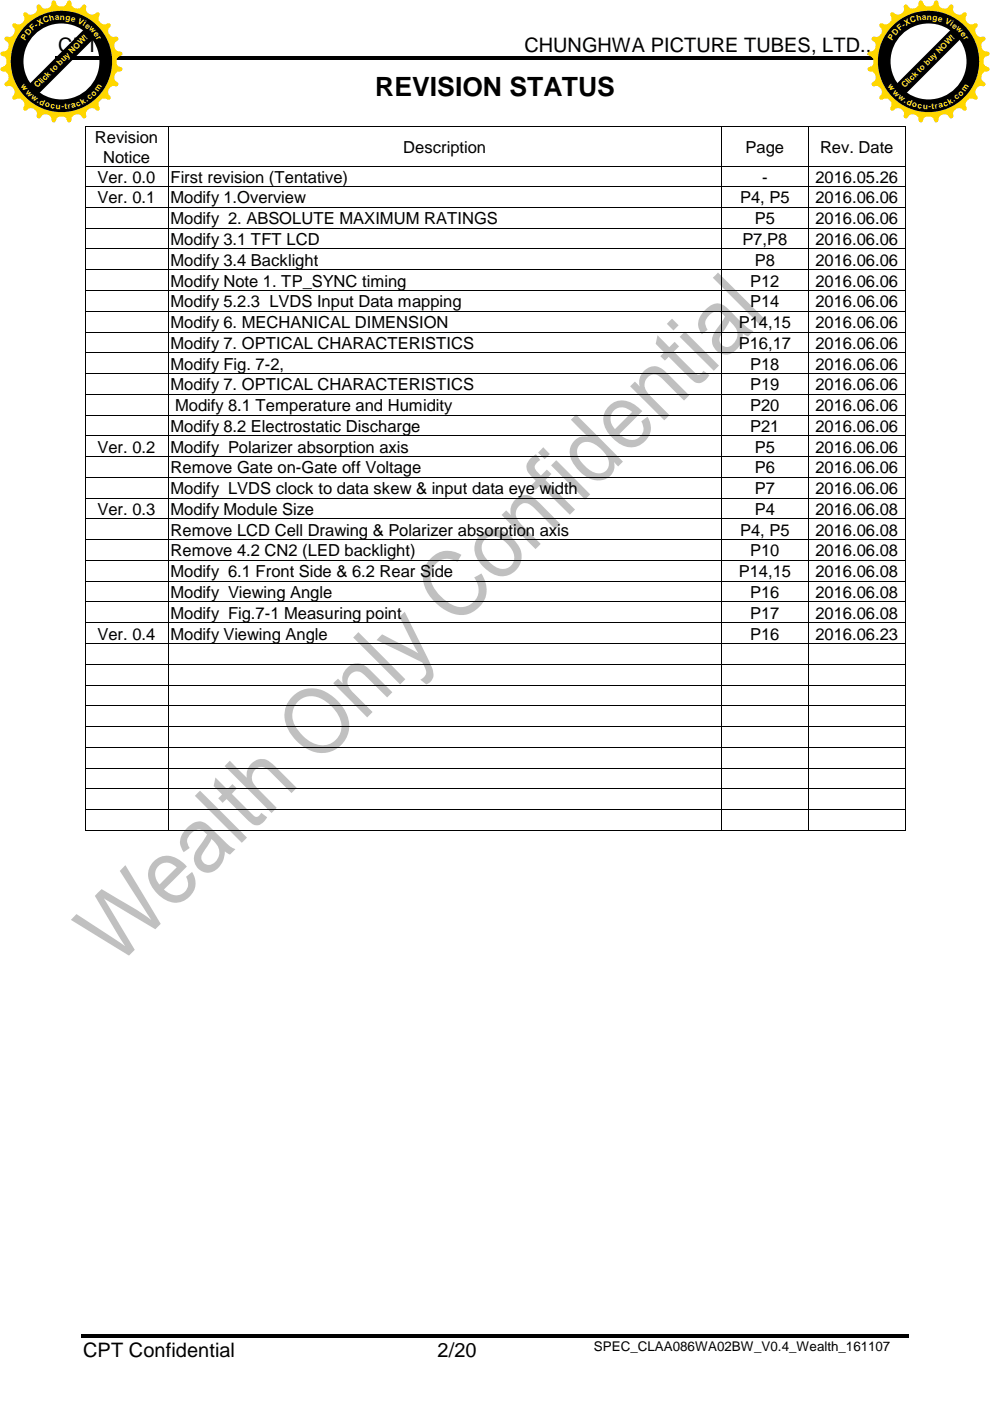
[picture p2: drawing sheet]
<svg xmlns="http://www.w3.org/2000/svg" width="210mm" height="297mm" viewBox="0 0 210 297" stroke-linecap="round" stroke-linejoin="round" font-family="sans-serif">
<path d="M11.6 11.9h82v.8h-82zM93.4 11.9h.7v.8h-.7zM94.1 11.9h91.1v.8h-91.1zM17.1 282.9h40.5v.8h-40.5zM57.6 282.9h.7v.8h-.7zM58.3 282.9h43.4v.8h-43.4zM101.7 282.9h.7v.8h-.7zM102.4 282.9h90.3v.8h-90.3z" fill="#000"/>
<g fill="#c0c0c0">
<path d="M16.2 193.8l10.3 6.8-6.4-10.7 1.4-1.4 7.7 4.5 2.9 2.1-6.7-10.4 1.2-1.3 7.5 12.5-1.2 1.1-10.9-6.5 6.6 10.9-1.3 1.2-12.3-7.6z" fill-rule="evenodd"/>
<path d="M32.6 182.6a4.3 4.3 0 0 1 6.2 .3l.8 .8-4.8 4.9a3.1 3.1 0 0 0 4.4 .5 2.52 2.52 0 0 0 .3-3.2l1.2-1a4.2 4.2 0 0 1-.8 5.5 4.2 4.2 0 0 1-5.5 0 5.8 5.8 0 0 1-2.8-6.3zM33.6 183.6a2.77 2.77 0 0 0 .2 3.9l3.7-3.6a2.65 2.65 0 0 0-3.9-.3z" fill-rule="evenodd"/>
<path d="M39.7 175.5a2.93 2.93 0 0 1 4.5-.4l2.9 2.8a7 7 0 0 0 2.8 2.1l-1.1 1.2-1.1-.7a4.3 4.3 0 0 1-3.6 4.5 3.1 3.1 0 0 1-2.8-2 3.1 3.1 0 0 1 .8-3.3l1.8-2.8a2.02 2.02 0 0 0-3-.5 2.16 2.16 0 0 0-.7 3.4l-1.3 .9a3.6 3.6 0 0 1 .8-5.2zM44.8 177.9l-.6 1.2a5 5 0 0 0-1.5 3.1 1.73 1.73 0 0 0 1.5 1.2 1.73 1.73 0 0 0 1.7-1 3.2 3.2 0 0 0-1.1-4.5z" fill-rule="evenodd"/>
<path d="M42.1 167.9l.3-.3 10 10-1.1 1.1-10-10z" fill-rule="evenodd"/>
<path d="M45.7 164.8l2.5 2.5 1.1-1.1 .9 1-1.1 1.1 4.5 4.5a.9 .9 0 0 0 .9 .4 .9 .9 0 0 0 .7-.6l.2-.3 1.2 1a2.31 2.31 0 0 1-3.1 1.4l-5.5-5.3-.8 .8-.9-1 .8-.8-1.8-1.7z" fill-rule="evenodd"/>
<path d="M48.7 161.3l3.6 3.6a3.2 3.2 0 0 1 1.7-3.6 3.2 3.2 0 0 1 3.9 .8l5 4.9-1.1 1.1-4.6-4.5a2.05 2.05 0 0 0-3.1-.4 2.52 2.52 0 0 0 .3 3.8l4.3 4.3-1.1 1.1-10-10z" fill-rule="evenodd"/>
<path d="M62 147.7a6.1 6.1 0 0 1 8.5-.1 7.6 7.6 0 0 1 3.3 8.1 5.9 5.9 0 0 1-9.4 2.7 8.4 8.4 0 0 1-4-7.7 5.5 5.5 0 0 1 1.6-3zM63.2 148.8a4.4 4.4 0 0 0-.1 6 6.5 6.5 0 0 0 6.1 3.1 4.1 4.1 0 0 0 2.4-6.5 6.9 6.9 0 0 0-6.3-3.7l-.9 .2z" fill-rule="evenodd"/>
<path d="M73.6 141.6a3 3 0 0 1 4.8 .3l4.8 4.9-1.1 1.1-2.8-2.8a10.7 10.7 0 0 0-3.1-2.7 2.21 2.21 0 0 0-2.3 1.2 2.21 2.21 0 0 0 .4 2.6l4.7 4.8-1.1 1.1-7.2-7.2 1-1 1 1a3.1 3.1 0 0 1 .9-3.3z" fill-rule="evenodd"/>
<path d="M76 134l9.9 10-1.1 1.1-9.9-9.9z" fill-rule="evenodd"/>
<path d="M85.5 130l.3-.3 4.4 8.9a9.8 9.8 0 0 1 1.7 4.8 2.31 2.31 0 0 1-1.5 1.7l-1.3-1a1.74 1.74 0 0 0 .9-2.8 1.95 1.95 0 0 0-1.4-1.3l-8.8-4.3 1.2-1.2 7.7 4-4-7.7z" fill-rule="evenodd"/>
<path d="M91.4 118.3a5 5 0 0 1 6.4-.7l-.8 1.5a3.8 3.8 0 0 0-4.8 .7 3.8 3.8 0 0 0-.2 4.9 8.8 8.8 0 0 0 5.5 4 3.8 3.8 0 0 0 3.7-2.1 3.8 3.8 0 0 0-.7-4.2l1.6-.8a5.5 5.5 0 0 1-.6 7.2 5.5 5.5 0 0 1-7.3 .5 8.5 8.5 0 0 1-4.5-7.7l.4-1.5z" fill-rule="evenodd"/>
<path d="M101.8 113.4a4.4 4.4 0 0 1 6.3 .1 5.8 5.8 0 0 1 2.5 5 4.2 4.2 0 0 1-7 2.6 5.8 5.8 0 0 1-2.9-5.9l.4-1zM102.8 114.4a3 3 0 0 0 .4 4.2 4.3 4.3 0 0 0 4 2 2.62 2.62 0 0 0 1.1-4.5 4.6 4.6 0 0 0-4.3-2.3z" fill-rule="evenodd"/>
<path d="M109.2 106a3 3 0 0 1 4.8 .3l4.8 4.8-1.1 1.1-2.2-2.2a14.2 14.2 0 0 0-3.7-3.3 2.23 2.23 0 0 0-2.2 1.2 2.23 2.23 0 0 0 .3 2.6l4.7 4.8-1.1 1.1-7.2-7.2 1-1 1 1a3.3 3.3 0 0 1 .9-3.2z" fill-rule="evenodd"/>
<path d="M112.5 97.2l1.1-.9 1 1.2a1.62 1.62 0 0 0-1.1 2.1l1.2 1.2 1.3-1.2 .9 .9-1.2 1.3 6.2 6.2-1.1 1.1-6.2-6.2-1 .9-1-.9 1-1-.4-.3a3.2 3.2 0 0 1-1.5-3.3z" fill-rule="evenodd"/>
<path d="M115.2 94.8l1.4 1.5-1.1 1.1-1.4-1.4zM117.1 98.4l.8-.8 7.2 7.2-1.1 1.1-7.2-7.2z" fill-rule="evenodd"/>
<path d="M121 89l1.1-1.1 10 10-1 1-.9-.9a3.3 3.3 0 0 1-4.6 3.7 7.7 7.7 0 0 1-4.8-5.5 3.3 3.3 0 0 1 3.8-3.6zM122.9 94.3a2.89 2.89 0 0 0 .6 4 4.6 4.6 0 0 0 4 2 2.25 2.25 0 0 0 1.1-3.6 6 6 0 0 0-4.2-3 1.97 1.97 0 0 0-1.5 .6z" fill-rule="evenodd"/>
<path d="M129.2 86.1a4.3 4.3 0 0 1 6.1 .3l.9 .8-4.9 4.8a3.1 3.1 0 0 0 4.4 .5 2.43 2.43 0 0 0 .3-3.2l1.3-1a4.3 4.3 0 0 1-1.1 5.7 4.3 4.3 0 0 1-5.8-.6 5.5 5.5 0 0 1-2.3-5.9zM130.2 87a2.77 2.77 0 0 0 .2 4l3.6-3.7a2.75 2.75 0 0 0-3.8-.3z" fill-rule="evenodd"/>
<path d="M136.5 78.7a3 3 0 0 1 4.8 .3l4.8 4.8-1.1 1.1-2.7-2.7a10.4 10.4 0 0 0-3.2-2.8 2.22 2.22 0 0 0-2.2 1.2 2.22 2.22 0 0 0 .3 2.6l4.7 4.8-1.1 1.1-7.2-7.2 1-1 1 1.1a3.3 3.3 0 0 1 .9-3.3z" fill-rule="evenodd"/>
<path d="M139.4 71.1l2.5 2.5 1.1-1.1 1 .9-1.1 1.1 4.2 4.3a.99 .99 0 0 0 1.6 .4l.4-.6 1.3 .9a2.44 2.44 0 0 1-3.1 1.5l-5.5-5.4-.8 .9-1-1 .8-.8-1.8-1.8z" fill-rule="evenodd"/>
<path d="M141.9 68.1l.6-.5 1.4 1.4-1.1 1.1-1.4-1.4zM144.1 71.4l1.1-1.1 7.2 7.2-1.1 1.1z" fill-rule="evenodd"/>
<path d="M149.5 65.7a3 3 0 0 1 4.1-.9l3.8 3.7a6 6 0 0 0 2.4 1.7l-1.2 1.1-1.1-.6a4.2 4.2 0 0 1-3.6 4.5 3.1 3.1 0 0 1-2.8-2 3.1 3.1 0 0 1 .8-3.4l1.8-2.7a2.06 2.06 0 0 0-1.9-1.1 2.06 2.06 0 0 0-1.8 1.2 1.99 1.99 0 0 0 0 2.7l-1.2 1a3.6 3.6 0 0 1 .7-5.2zM154.7 68l-.7 1.3a5.4 5.4 0 0 0-1.5 2.8 1.68 1.68 0 0 0 1.4 1.5 1.68 1.68 0 0 0 1.8-1 2.9 2.9 0 0 0-.7-4.3z" fill-rule="evenodd"/>
<path d="M151.1 58.9l1.1-1.1 10 9.9-1.1 1.2z" fill-rule="evenodd"/>
</g>
<g fill="#000">
<path d="M17.9 26.7h.2v.1h-.2zM17.9 35.3h.2v.2h-.2zM17.9 39.5h.2v.2h-.2zM35.6 26.7h.1v.1h-.1zM35.6 35.3h.1v.2h-.1zM35.6 39.5h.1v.2h-.1zM152.9 26.7h.1v.1h-.1zM152.9 35.3h.1v.2h-.1zM152.9 39.5h.1v.2h-.1zM171.3 26.7h.1v.1h-.1zM171.3 35.3h.1v.2h-.1zM171.3 39.5h.1v.2h-.1z"/>
<path d="M191.8 26.7h.2v.1h-.2zM191.8 35.3h.2v.2h-.2zM191.8 39.5h.2v.2h-.2zM17.9 43.9h.2v.2h-.2zM17.9 48.3h.2v.2h-.2zM17.9 52.7h.2v.2h-.2zM17.9 57.1h.2v.2h-.2zM35.6 43.9h.1v.2h-.1zM35.6 48.3h.1v.2h-.1zM35.6 52.7h.1v.2h-.1zM35.6 57.1h.1v.2h-.1zM152.9 43.9h.1v.2h-.1z"/>
<path d="M152.9 48.3h.1v.2h-.1zM152.9 52.7h.1v.2h-.1zM152.9 57.1h.1v.2h-.1zM171.3 43.9h.1v.2h-.1zM171.3 48.3h.1v.2h-.1zM171.3 52.7h.1v.2h-.1zM171.3 57.1h.1v.2h-.1zM191.8 43.9h.2v.2h-.2zM191.8 48.3h.2v.2h-.2zM191.8 52.7h.2v.2h-.2zM191.8 57.1h.2v.2h-.2zM17.9 61.5h.2v.2h-.2z"/>
<path d="M17.9 65.9h.2v.2h-.2zM17.9 70.3h.2v.2h-.2zM17.9 74.7h.2v.2h-.2zM17.9 79.1h.2v.2h-.2zM35.6 61.5h.1v.2h-.1zM35.6 65.9h.1v.2h-.1zM35.6 70.3h.1v.2h-.1zM35.6 74.7h.1v.2h-.1zM35.6 79.1h.1v.2h-.1zM152.9 61.5h.1v.2h-.1zM152.9 65.9h.1v.2h-.1zM152.9 70.3h.1v.2h-.1z"/>
<path d="M152.9 74.7h.1v.2h-.1zM152.9 79.1h.1v.2h-.1zM171.3 61.5h.1v.2h-.1zM171.3 65.9h.1v.2h-.1zM171.3 70.3h.1v.2h-.1zM171.3 74.7h.1v.2h-.1zM171.3 79.1h.1v.2h-.1zM191.8 61.5h.2v.2h-.2zM191.8 65.9h.2v.2h-.2zM191.8 70.3h.2v.2h-.2zM191.8 74.7h.2v.2h-.2zM191.8 79.1h.2v.2h-.2z"/>
<path d="M17.9 83.5h.2v.2h-.2zM17.9 87.9h.2v.2h-.2zM17.9 92.3h.2v.2h-.2zM17.9 96.7h.2v.2h-.2zM35.6 83.5h.1v.2h-.1zM35.6 87.9h.1v.2h-.1zM35.6 92.3h.1v.2h-.1zM35.6 96.7h.1v.2h-.1zM152.9 83.5h.1v.2h-.1zM152.9 87.9h.1v.2h-.1zM152.9 92.3h.1v.2h-.1zM152.9 96.7h.1v.2h-.1z"/>
<path d="M171.3 83.5h.1v.2h-.1zM171.3 87.9h.1v.2h-.1zM171.3 92.3h.1v.2h-.1zM171.3 96.7h.1v.2h-.1zM191.8 83.5h.2v.2h-.2zM191.8 87.9h.2v.2h-.2zM191.8 92.3h.2v.2h-.2zM191.8 96.7h.2v.2h-.2zM17.9 101.1h.2v.2h-.2zM17.9 105.5h.2v.2h-.2zM17.9 109.9h.2v.2h-.2zM17.9 114.3h.2v.2h-.2z"/>
<path d="M17.9 118.7h.2v.2h-.2zM35.6 101.1h.1v.2h-.1zM35.6 105.5h.1v.2h-.1zM35.6 109.9h.1v.2h-.1zM35.6 114.3h.1v.2h-.1zM35.6 118.7h.1v.2h-.1zM152.9 101.1h.1v.2h-.1zM152.9 105.5h.1v.2h-.1zM152.9 109.9h.1v.2h-.1zM152.9 114.3h.1v.2h-.1zM152.9 118.7h.1v.2h-.1zM171.3 101.1h.1v.2h-.1z"/>
<path d="M171.3 105.5h.1v.2h-.1zM171.3 109.9h.1v.2h-.1zM171.3 114.3h.1v.2h-.1zM171.3 118.7h.1v.2h-.1zM191.8 101.1h.2v.2h-.2zM191.8 105.5h.2v.2h-.2zM191.8 109.9h.2v.2h-.2zM191.8 114.3h.2v.2h-.2zM191.8 118.7h.2v.2h-.2zM17.9 123.1h.2v.2h-.2zM17.9 127.6h.2v.1h-.2zM17.9 132h.2v.1h-.2z"/>
<path d="M17.9 136.4h.2v.1h-.2zM35.6 123.1h.1v.2h-.1zM35.6 127.6h.1v.1h-.1zM35.6 132h.1v.1h-.1zM35.6 136.4h.1v.1h-.1zM152.9 123.1h.1v.2h-.1zM152.9 127.6h.1v.1h-.1zM152.9 132h.1v.1h-.1zM152.9 136.4h.1v.1h-.1zM171.3 123.1h.1v.2h-.1zM171.3 127.6h.1v.1h-.1zM171.3 132h.1v.1h-.1z"/>
<path d="M171.3 136.4h.1v.1h-.1zM191.8 123.1h.2v.2h-.2zM191.8 127.6h.2v.1h-.2zM191.8 132h.2v.1h-.2zM191.8 136.4h.2v.1h-.2zM17.9 140.8h.2v.1h-.2zM17.9 145.2h.2v.1h-.2zM17.9 149.6h.2v.1h-.2zM17.9 154h.2v.1h-.2zM17.9 158.4h.2v.1h-.2zM35.6 140.8h.1v.1h-.1zM35.6 145.2h.1v.1h-.1z"/>
<path d="M35.6 149.6h.1v.1h-.1zM35.6 154h.1v.1h-.1zM35.6 158.4h.1v.1h-.1zM152.9 140.8h.1v.1h-.1zM152.9 145.2h.1v.1h-.1zM152.9 149.6h.1v.1h-.1zM152.9 154h.1v.1h-.1zM152.9 158.4h.1v.1h-.1zM171.3 140.8h.1v.1h-.1zM171.3 145.2h.1v.1h-.1zM171.3 149.6h.1v.1h-.1zM171.3 154h.1v.1h-.1z"/>
<path d="M171.3 158.4h.1v.1h-.1zM191.8 140.8h.2v.1h-.2zM191.8 145.2h.2v.1h-.2zM191.8 149.6h.2v.1h-.2zM191.8 154h.2v.1h-.2zM191.8 158.4h.2v.1h-.2zM17.9 162.8h.2v.1h-.2zM17.9 167.2h.2v.1h-.2zM17.9 171.6h.2v.1h-.2zM17.9 176h.2v.1h-.2zM35.6 162.8h.1v.1h-.1zM35.6 167.2h.1v.1h-.1z"/>
<path d="M35.6 171.6h.1v.1h-.1zM35.6 176h.1v.1h-.1zM152.9 162.8h.1v.1h-.1zM152.9 167.2h.1v.1h-.1zM152.9 171.6h.1v.1h-.1zM152.9 176h.1v.1h-.1zM171.3 162.8h.1v.1h-.1zM171.3 167.2h.1v.1h-.1zM171.3 171.6h.1v.1h-.1zM171.3 176h.1v.1h-.1zM191.8 162.8h.2v.1h-.2zM191.8 167.2h.2v.1h-.2z"/>
<path d="M191.8 171.6h.2v.1h-.2zM191.8 176h.2v.1h-.2z"/>
</g>
<g fill="none" stroke="#000" stroke-width=".21">
<path d="M18 26.8v8.5M18 35.5v4M18 39.7v4.2M18.1 26.8h17.5M18.1 35.4h17.5M18.1 39.6h17.5M35.6 26.8v8.5M35.6 35.5v4M35.6 39.7v4.2M35.7 26.8h117.2M35.7 35.4h117.2M35.7 39.6h117.2"/>
<path d="M153 26.8v8.5M153 35.5v4M153 39.7v4.2M153 26.8h18.3M153 35.4h18.3M153 39.6h18.3M171.4 26.8v8.5M171.4 35.5v4M171.4 39.7v4.2M171.4 26.8h20.4M171.4 35.4h20.4M171.4 39.6h20.4"/>
<path d="M191.9 26.8v8.5M191.9 35.5v4M191.9 39.7v4.2M18 44.1v4.2M18 48.5v4.2M18 52.9v4.2M18 57.3v4.2M18.1 44h17.5M18.1 48.4h17.5M18.1 52.8h17.5M18.1 57.2h17.5M35.6 44.1v4.2"/>
<path d="M35.6 48.5v4.2M35.6 52.9v4.2M35.6 57.3v4.2M35.7 44h117.2M35.7 48.4h117.2M35.7 52.8h117.2M35.7 57.2h117.2M153 44.1v4.2M153 48.5v4.2M153 52.9v4.2M153 57.3v4.2M153 44h18.3"/>
<path d="M153 48.4h18.3M153 52.8h18.3M153 57.2h18.3M171.4 44.1v4.2M171.4 48.5v4.2M171.4 52.9v4.2M171.4 57.3v4.2M171.4 44h20.4M171.4 48.4h20.4M171.4 52.8h20.4M171.4 57.2h20.4M191.9 44.1v4.2"/>
<path d="M191.9 48.5v4.2M191.9 52.9v4.2M191.9 57.3v4.2M18 61.7v4.2M18 66.1v4.2M18 70.5v4.2M18 74.9v4.2M18 79.3v4.2M18.1 61.6h17.5M18.1 66h17.5M18.1 70.4h17.5M18.1 74.8h17.5"/>
<path d="M18.1 79.2h17.5M35.6 61.7v4.2M35.6 66.1v4.2M35.6 70.5v4.2M35.6 74.9v4.2M35.6 79.3v4.2M35.7 61.6h117.2M35.7 66h117.2M35.7 70.4h117.2M35.7 74.8h117.2M35.7 79.2h117.2M153 61.7v4.2"/>
<path d="M153 66.1v4.2M153 70.5v4.2M153 74.9v4.2M153 79.3v4.2M153 61.6h18.3M153 66h18.3M153 70.4h18.3M153 74.8h18.3M153 79.2h18.3M171.4 61.7v4.2M171.4 66.1v4.2M171.4 70.5v4.2"/>
<path d="M171.4 74.9v4.2M171.4 79.3v4.2M171.4 61.6h20.4M171.4 66h20.4M171.4 70.4h20.4M171.4 74.8h20.4M171.4 79.2h20.4M191.9 61.7v4.2M191.9 66.1v4.2M191.9 70.5v4.2M191.9 74.9v4.2M191.9 79.3v4.2"/>
<path d="M18 83.7v4.2M18 88.1v4.2M18 92.5v4.2M18 96.9v4.2M18.1 83.6h17.5M18.1 88h17.5M18.1 92.4h17.5M18.1 96.8h17.5M35.6 83.7v4.2M35.6 88.1v4.2M35.6 92.5v4.2M35.6 96.9v4.2"/>
<path d="M35.7 83.6h117.2M35.7 88h117.2M35.7 92.4h117.2M35.7 96.8h117.2M153 83.7v4.2M153 88.1v4.2M153 92.5v4.2M153 96.9v4.2M153 83.6h18.3M153 88h18.3M153 92.4h18.3M153 96.8h18.3"/>
<path d="M171.4 83.7v4.2M171.4 88.1v4.2M171.4 92.5v4.2M171.4 96.9v4.2M171.4 83.6h20.4M171.4 88h20.4M171.4 92.4h20.4M171.4 96.8h20.4M191.9 83.7v4.2M191.9 88.1v4.2M191.9 92.5v4.2M191.9 96.9v4.2"/>
<path d="M18 101.3v4.2M18 105.7v4.2M18 110.1v4.2M18 114.5v4.2M18 118.9v4.2M18.1 101.2h17.5M18.1 105.6h17.5M18.1 110h17.5M18.1 114.4h17.5M18.1 118.8h17.5M35.6 101.3v4.2M35.6 105.7v4.2"/>
<path d="M35.6 110.1v4.2M35.6 114.5v4.2M35.6 118.9v4.2M35.7 101.2h117.2M35.7 105.6h117.2M35.7 110h117.2M35.7 114.4h117.2M35.7 118.8h117.2M153 101.3v4.2M153 105.7v4.2M153 110.1v4.2M153 114.5v4.2"/>
<path d="M153 118.9v4.2M153 101.2h18.3M153 105.6h18.3M153 110h18.3M153 114.4h18.3M153 118.8h18.3M171.4 101.3v4.2M171.4 105.7v4.2M171.4 110.1v4.2M171.4 114.5v4.2M171.4 118.9v4.2M171.4 101.2h20.4"/>
<path d="M171.4 105.6h20.4M171.4 110h20.4M171.4 114.4h20.4M171.4 118.8h20.4M191.9 101.3v4.2M191.9 105.7v4.2M191.9 110.1v4.2M191.9 114.5v4.2M191.9 118.9v4.2M18 123.3v4.3M18 127.7v4.3M18 132.1v4.3"/>
<path d="M18 136.5v4.3M18.1 123.2h17.5M18.1 127.6h17.5M18.1 132h17.5M18.1 136.4h17.5M35.6 123.3v4.3M35.6 127.7v4.3M35.6 132.1v4.3M35.6 136.5v4.3M35.7 123.2h117.2M35.7 127.6h117.2M35.7 132h117.2"/>
<path d="M35.7 136.4h117.2M153 123.3v4.3M153 127.7v4.3M153 132.1v4.3M153 136.5v4.3M153 123.2h18.3M153 127.6h18.3M153 132h18.3M153 136.4h18.3M171.4 123.3v4.3M171.4 127.7v4.3M171.4 132.1v4.3"/>
<path d="M171.4 136.5v4.3M171.4 123.2h20.4M171.4 127.6h20.4M171.4 132h20.4M171.4 136.4h20.4M191.9 123.3v4.3M191.9 127.7v4.3M191.9 132.1v4.3M191.9 136.5v4.3M18 140.9v4.3M18 145.3v4.3M18 149.7v4.3"/>
<path d="M18 154.1v4.3M18 158.5v4.3M18.1 140.8h17.5M18.1 145.2h17.5M18.1 149.6h17.5M18.1 154.1h17.5M18.1 158.5h17.5M35.6 140.9v4.3M35.6 145.3v4.3M35.6 149.7v4.3M35.6 154.1v4.3M35.6 158.5v4.3"/>
<path d="M35.7 140.8h117.2M35.7 145.2h117.2M35.7 149.6h117.2M35.7 154.1h117.2M35.7 158.5h117.2M153 140.9v4.3M153 145.3v4.3M153 149.7v4.3M153 154.1v4.3M153 158.5v4.3M153 140.8h18.3M153 145.2h18.3"/>
<path d="M153 149.6h18.3M153 154.1h18.3M153 158.5h18.3M171.4 140.9v4.3M171.4 145.3v4.3M171.4 149.7v4.3M171.4 154.1v4.3M171.4 158.5v4.3M171.4 140.8h20.4M171.4 145.2h20.4M171.4 149.6h20.4M171.4 154.1h20.4"/>
<path d="M171.4 158.5h20.4M191.9 140.9v4.3M191.9 145.3v4.3M191.9 149.7v4.3M191.9 154.1v4.3M191.9 158.5v4.3M18 162.9v4.3M18 167.3v4.3M18 171.7v4.3M18.1 162.9h17.5M18.1 167.3h17.5M18.1 171.7h17.5"/>
<path d="M18.1 176.1h17.5M35.6 162.9v4.3M35.6 167.3v4.3M35.6 171.7v4.3M35.7 162.9h117.2M35.7 167.3h117.2M35.7 171.7h117.2M35.7 176.1h117.2M153 162.9v4.3M153 167.3v4.3M153 171.7v4.3M153 162.9h18.3"/>
<path d="M153 167.3h18.3M153 171.7h18.3M153 176.1h18.3M171.4 162.9v4.3M171.4 167.3v4.3M171.4 171.7v4.3M171.4 162.9h20.4M171.4 167.3h20.4M171.4 171.7h20.4M171.4 176.1h20.4M191.9 162.9v4.3M191.9 167.3v4.3"/>
<path d="M191.9 171.7v4.3"/>
</g>
<path d="M2.7 5.1a1.03 1.03 0 0 0 .4 1.1 1.25 1.25 0 0 1-.3 1.3 1.25 1.25 0 0 1-1.3 .3h-.3l-.2 .2a1.03 1.03 0 0 0 .7 1 1.25 1.25 0 0 1 0 1.3 1.25 1.25 0 0 1-1.2 .6l-.3 .1-.1 .3a1.03 1.03 0 0 0 .9 .8 1.25 1.25 0 0 1 .4 1.3 1.25 1.25 0 0 1-1 .9l-.2 .1-.1 .3a1.03 1.03 0 0 0 1.1 .5 1.25 1.25 0 0 1 .7 1.2 1.25 1.25 0 0 1-.8 1.1l-.1 .2v.3a1.03 1.03 0 0 0 1.2 .2 1.25 1.25 0 0 1 .9 1 1.25 1.25 0 0 1-.4 1.2l-.1 .3 .1 .3a1.03 1.03 0 0 0 1.2-.1 1.25 1.25 0 0 1 1.1 .6 1.25 1.25 0 0 1 0 1.3l-.1 .3 .2 .3a1.03 1.03 0 0 0 1.1-.4 1.25 1.25 0 0 1 1.3 .3 1.25 1.25 0 0 1 .3 1.3v.3l.2 .2a1.03 1.03 0 0 0 1-.7 1.25 1.25 0 0 1 1.3 0 1.25 1.25 0 0 1 .6 1.2l.1 .2 .3 .1a1.03 1.03 0 0 0 .8-.9 1.25 1.25 0 0 1 1.3-.3 1.25 1.25 0 0 1 .9 1l.1 .2h.3a1.03 1.03 0 0 0 .5-1 1.25 1.25 0 0 1 1.2-.7 1.25 1.25 0 0 1 1.1 .7l.2 .2h.3a1.03 1.03 0 0 0 .2-1.2 1.25 1.25 0 0 1 1-1 1.25 1.25 0 0 1 1.2 .5l.3 .1 .3-.1a1.03 1.03 0 0 0-.1-1.2 1.25 1.25 0 0 1 .6-1.2 1.25 1.25 0 0 1 1.3 .1h.3l.3-.1a1.03 1.03 0 0 0-.4-1.2 1.25 1.25 0 0 1 .3-1.2 1.25 1.25 0 0 1 1.3-.3h.3l.2-.3a1.03 1.03 0 0 0-.7-1 1.25 1.25 0 0 1 0-1.3 1.25 1.25 0 0 1 1.2-.6l.2-.1 .1-.3a1.03 1.03 0 0 0-.9-.7 1.25 1.25 0 0 1-.3-1.3 1.25 1.25 0 0 1 1-.9l.2-.2v-.3a1.03 1.03 0 0 0-1-.5 1.25 1.25 0 0 1-.7-1.1 1.25 1.25 0 0 1 .7-1.1l.2-.2v-.4a1.03 1.03 0 0 0-1.2-.2 1.25 1.25 0 0 1-1-.9 1.25 1.25 0 0 1 .5-1.2l.1-.3-.1-.3a1.03 1.03 0 0 0-1.2 .1 1.25 1.25 0 0 1-1.2-.7 1.25 1.25 0 0 1 .1-1.3v-.2l-.1-.3a1.03 1.03 0 0 0-1.2 .4 1.25 1.25 0 0 1-1.2-.3 1.25 1.25 0 0 1-.3-1.3v-.3l-.3-.2a1.03 1.03 0 0 0-1 .7 1.25 1.25 0 0 1-1.3 0 1.25 1.25 0 0 1-.6-1.2l-.1-.3-.3-.1a1.03 1.03 0 0 0-.7 .9 1.25 1.25 0 0 1-1.3 .4 1.25 1.25 0 0 1-.9-1l-.2-.2-.3-.1a1.03 1.03 0 0 0-.5 1.1 1.25 1.25 0 0 1-1.1 .7 1.25 1.25 0 0 1-1.1-.8l-.2-.1h-.4a1.03 1.03 0 0 0-.2 1.2 1.25 1.25 0 0 1-.9 .9 1.25 1.25 0 0 1-1.2-.4l-.3-.1-.3 .1a1.03 1.03 0 0 0 .1 1.2 1.25 1.25 0 0 1-.7 1.1 1.25 1.25 0 0 1-1.3 0l-.2-.1zM2.3 13a10.8 10.8 0 0 0 21.5 0 10.8 10.8 0 0 0-21.5 0z" fill-rule="evenodd" fill="#ffd700"/>
<path d="M2.3 13a10.8 10.8 0 0 0 21.5 0 10.8 10.8 0 0 0-21.5 0zM4.8 13a8.2 8.2 0 0 0 16.5 0 8.2 8.2 0 0 0-16.5 0z" fill-rule="evenodd" fill="#000"/>
<circle cx="13" cy="13" r="8.2" fill="none" stroke="#000" stroke-width=".35"/>
<path d="M6.3 17.8l11.5-11.5 1 .9 1 1.1-11.5 11.5-1.1-1z" fill="#000"/>
<path d="M186.5 5.1a1.03 1.03 0 0 0 .4 1.1 1.25 1.25 0 0 1-.3 1.3 1.25 1.25 0 0 1-1.3 .3h-.3l-.2 .2a1.03 1.03 0 0 0 .7 1 1.25 1.25 0 0 1 0 1.3 1.25 1.25 0 0 1-1.2 .6l-.2 .1-.1 .3a1.03 1.03 0 0 0 .9 .8 1.25 1.25 0 0 1 .3 1.3 1.25 1.25 0 0 1-1 .9l-.2 .1v.3a1.03 1.03 0 0 0 1 .5 1.25 1.25 0 0 1 .7 1.2 1.25 1.25 0 0 1-.7 1.1l-.2 .2v.3a1.03 1.03 0 0 0 1.2 .2 1.25 1.25 0 0 1 1 1 1.25 1.25 0 0 1-.5 1.2l-.1 .3 .1 .3a1.03 1.03 0 0 0 1.2-.1 1.25 1.25 0 0 1 1.2 .6 1.25 1.25 0 0 1-.1 1.3v.3l.1 .3a1.03 1.03 0 0 0 1.2-.4 1.25 1.25 0 0 1 1.2 .3 1.25 1.25 0 0 1 .3 1.3v.3l.3 .2a1.03 1.03 0 0 0 1-.7 1.25 1.25 0 0 1 1.3 0 1.25 1.25 0 0 1 .6 1.2l.1 .2 .3 .1a1.03 1.03 0 0 0 .7-.9 1.25 1.25 0 0 1 1.3-.3 1.25 1.25 0 0 1 .9 1l.2 .2h.3a1.03 1.03 0 0 0 .5-1 1.25 1.25 0 0 1 1.1-.7 1.25 1.25 0 0 1 1.1 .7l.2 .2h.4a1.03 1.03 0 0 0 .2-1.2 1.25 1.25 0 0 1 .9-1 1.25 1.25 0 0 1 1.3 .5l.2 .1 .3-.1a1.03 1.03 0 0 0-.1-1.2 1.25 1.25 0 0 1 .7-1.2 1.25 1.25 0 0 1 1.3 .1h.2l.3-.1a1.03 1.03 0 0 0-.4-1.2 1.25 1.25 0 0 1 .3-1.2 1.25 1.25 0 0 1 1.3-.3h.3l.2-.3a1.03 1.03 0 0 0-.7-1 1.25 1.25 0 0 1 0-1.3 1.25 1.25 0 0 1 1.2-.6l.3-.1 .1-.3a1.03 1.03 0 0 0-.9-.7 1.25 1.25 0 0 1-.4-1.3 1.25 1.25 0 0 1 1-.9l.2-.2 .1-.3a1.03 1.03 0 0 0-1.1-.5 1.25 1.25 0 0 1-.7-1.1 1.25 1.25 0 0 1 .8-1.1l.1-.2v-.4a1.03 1.03 0 0 0-1.2-.2 1.25 1.25 0 0 1-.9-.9 1.25 1.25 0 0 1 .4-1.2l.1-.3-.1-.3a1.03 1.03 0 0 0-1.2 .1 1.25 1.25 0 0 1-1.1-.7 1.25 1.25 0 0 1 0-1.3l.1-.2-.2-.3a1.03 1.03 0 0 0-1.1 .4 1.25 1.25 0 0 1-1.3-.3 1.25 1.25 0 0 1-.3-1.3v-.3l-.2-.2a1.03 1.03 0 0 0-1 .7 1.25 1.25 0 0 1-1.3 0 1.25 1.25 0 0 1-.6-1.2l-.1-.3-.3-.1a1.03 1.03 0 0 0-.8 .9 1.25 1.25 0 0 1-1.3 .4 1.25 1.25 0 0 1-.9-1l-.1-.2-.3-.1a1.03 1.03 0 0 0-.5 1.1 1.25 1.25 0 0 1-1.2 .7 1.25 1.25 0 0 1-1.1-.8l-.2-.1h-.3a1.03 1.03 0 0 0-.2 1.2 1.25 1.25 0 0 1-.9 .9 1.25 1.25 0 0 1-1.3-.4l-.3-.1-.3 .1a1.03 1.03 0 0 0 .1 1.2 1.25 1.25 0 0 1-.6 1.1 1.25 1.25 0 0 1-1.3 0l-.3-.1zM186.1 13a10.8 10.8 0 0 0 21.5 0 10.8 10.8 0 0 0-21.5 0z" fill-rule="evenodd" fill="#ffd700"/>
<path d="M186.1 13a10.8 10.8 0 0 0 21.5 0 10.8 10.8 0 0 0-21.5 0zM188.6 13a8.2 8.2 0 0 0 16.5 0 8.2 8.2 0 0 0-16.5 0z" fill-rule="evenodd" fill="#000"/>
<circle cx="196.9" cy="13" r="8.2" fill="none" stroke="#000" stroke-width=".35"/>
<path d="M190.1 17.8l11.5-11.5 1.1 .9 .9 1.1-11.4 11.5-1.1-1z" fill="#000"/>
<text font-size="5.6" x="79.5" y="20.4">REVISION STATUS</text>
<g font-size="4.2">
<text x="12.4" y="10.9">CPT</text>
<text x="111.2" y="10.9">CHUNGHWA PICTURE TUBES, LTD.,</text>
<text x="17.7" y="287.7">CPT Confidential</text>
<text x="92.8" y="287.7">2/20</text>
</g>
<g font-size="3.5">
<text x="20.1" y="30.3">Revision</text>
<text x="21.8" y="34.5">Notice</text>
<text x="85.5" y="32.4">Description</text>
<text x="158.1" y="32.4">Page</text>
<text x="173.9" y="32.4">Rev. Date</text>
<text x="20.7" y="38.7">Ver. 0.0</text>
<text x="36.2" y="38.7">First revision (Tentative)</text>
<text x="161.6" y="38.7">-</text>
<text x="172.9" y="38.7">2016.05.26</text>
<text x="20.7" y="43.1">Ver. 0.1</text>
<text x="36.2" y="43.1">Modify 1.Overview</text>
<text x="36.2" y="47.5">Modify 2. ABSOLUTE MAXIMUM RATINGS</text>
<text x="156.9" y="43.1">P4, P5</text>
<text x="160" y="47.5">P5</text>
<text x="172.9" y="43.1">2016.06.06</text>
<text x="172.9" y="47.5">2016.06.06</text>
<text x="36.2" y="51.9">Modify 3.1 TFT LCD</text>
<text x="157.4" y="51.9">P7,P8</text>
<text x="172.9" y="51.9">2016.06.06</text>
<text x="36.2" y="56.3">Modify 3.4 Backlight</text>
<text x="160" y="56.3">P8</text>
<text x="172.9" y="56.3">2016.06.06</text>
<text x="36.2" y="60.7">Modify Note 1. TP_SYNC timing</text>
<text x="36.2" y="65.2">Modify 5.2.3 LVDS Input Data mapping</text>
<text x="159" y="60.7">P12</text>
<text x="159" y="65.2">P14</text>
<text x="172.9" y="60.7">2016.06.06</text>
<text x="172.9" y="65.2">2016.06.06</text>
<text x="36.2" y="69.6">Modify 6. MECHANICAL DIMENSION</text>
<text x="156.6" y="69.6">P14,15</text>
<text x="172.9" y="69.6">2016.06.06</text>
<text x="36.2" y="74">Modify 7. OPTICAL CHARACTERISTICS</text>
<text x="156.6" y="74">P16,17</text>
<text x="172.9" y="74">2016.06.06</text>
<text x="36.2" y="78.4">Modify Fig. 7-2,</text>
<text x="36.2" y="82.8">Modify 7. OPTICAL CHARACTERISTICS</text>
<text x="159" y="78.4">P18</text>
<text x="159" y="82.8">P19</text>
<text x="172.9" y="78.4">2016.06.06</text>
<text x="172.9" y="82.8">2016.06.06</text>
<text x="37.1" y="87">Modify 8.1 Temperature and Humidity</text>
<text x="159" y="87.2">P20</text>
<text x="172.9" y="87.2">2016.06.06</text>
<text x="20.7" y="96">Ver. 0.2</text>
<text x="36.2" y="96">Modify Polarizer absorption axis</text>
<text x="36.2" y="91.6">Modify 8.2 Electrostatic Discharge</text>
<text x="159" y="91.6">P21</text>
<text x="160" y="96">P5</text>
<text x="172.9" y="91.6">2016.06.06</text>
<text x="172.9" y="96">2016.06.06</text>
<text x="36.2" y="100.4">Remove Gate on-Gate off Voltage</text>
<text x="160" y="100.4">P6</text>
<text x="172.9" y="100.4">2016.06.06</text>
<text x="36.2" y="104.8">Modify LVDS clock to data skew &amp; input data eye width</text>
<text x="160" y="104.8">P7</text>
<text x="172.9" y="104.8">2016.06.06</text>
<text x="20.7" y="109.2">Ver. 0.3</text>
<text x="36.2" y="109.2">Modify Module Size</text>
<text x="36.2" y="113.6">Remove LCD Cell Drawing &amp; Polarizer absorption axis</text>
<text x="156.9" y="113.6">P4, P5</text>
<text x="160" y="109.2">P4</text>
<text x="172.9" y="109.2">2016.06.08</text>
<text x="172.9" y="113.6">2016.06.08</text>
<text x="36.2" y="118">Remove 4.2 CN2 (LED backlight)</text>
<text x="159" y="118">P10</text>
<text x="172.9" y="118">2016.06.08</text>
<text x="36.2" y="122.3">Modify 6.1 Front Side &amp; 6.2 Rear Side</text>
<text x="156.6" y="122.4">P14,15</text>
<text x="172.9" y="122.4">2016.06.08</text>
<text x="36.2" y="126.8">Modify Viewing Angle</text>
<text x="36.2" y="131.2">Modify Fig.7-1 Measuring point</text>
<text x="159" y="126.8">P16</text>
<text x="159" y="131.2">P17</text>
<text x="172.9" y="126.8">2016.06.08</text>
<text x="172.9" y="131.2">2016.06.08</text>
<text x="20.7" y="135.6">Ver. 0.4</text>
<text x="36.2" y="135.6">Modify Viewing Angle</text>
<text x="159" y="135.6">P16</text>
<text x="172.9" y="135.6">2016.06.23</text>
</g>
<text font-size="2.8" x="125.9" y="286.3">SPEC_CLAA086WA02BW_V0.4_Wealth_161107</text>
<g font-size="1.7" fill="#ffd700">
<text x="7.8" y="5.9" transform="rotate(-35 7.8 5.9)">-</text>
<text x="8.3" y="5.5" transform="rotate(-29 8.3 5.5)">X</text>
<text x="9.4" y="4.9" transform="rotate(-20 9.4 4.9)">C</text>
<text x="10.6" y="4.5" transform="rotate(-13 10.6 4.5)">h</text>
<text x="11.7" y="4.3" transform="rotate(-6 11.7 4.3)">a</text>
<text x="12.7" y="4.2" transform="rotate(1 12.7 4.2)">n</text>
<text x="13.8" y="4.2" transform="rotate(9 13.8 4.2)">g</text>
<text x="14.9" y="4.4" transform="rotate(15 14.9 4.4)">e</text>
<text x="16.4" y="4.8" transform="rotate(26 16.4 4.8)">V</text>
<text x="17.5" y="5.4" transform="rotate(32 17.5 5.4)">i</text>
<text x="17.9" y="5.6" transform="rotate(36 17.9 5.6)">e</text>
<text x="191.6" y="5.9" transform="rotate(-35 191.6 5.9)">-</text>
<text x="192.1" y="5.5" transform="rotate(-29 192.1 5.5)">X</text>
<text x="193.2" y="4.9" transform="rotate(-20 193.2 4.9)">C</text>
<text x="194.4" y="4.5" transform="rotate(-13 194.4 4.5)">h</text>
<text x="195.5" y="4.3" transform="rotate(-6 195.5 4.3)">a</text>
<text x="196.5" y="4.2" transform="rotate(1 196.5 4.2)">n</text>
<text x="197.7" y="4.2" transform="rotate(9 197.7 4.2)">g</text>
<text x="198.8" y="4.4" transform="rotate(15 198.8 4.4)">e</text>
<text x="200.2" y="4.8" transform="rotate(26 200.2 4.8)">V</text>
<text x="201.3" y="5.4" transform="rotate(32 201.3 5.4)">i</text>
<text x="201.7" y="5.6" transform="rotate(36 201.7 5.6)">e</text>
<text x="5.3" y="8.6" transform="rotate(-56 5.3 8.6)">P</text>
<text x="6" y="7.6" transform="rotate(-48 6 7.6)">D</text>
<text x="6.9" y="6.6" transform="rotate(-40 6.9 6.6)">F</text>
<text x="18.7" y="6.2" transform="rotate(44 18.7 6.2)">w</text>
<text x="19.7" y="7.2" transform="rotate(52 19.7 7.2)">e</text>
<text x="20.3" y="8" transform="rotate(58 20.3 8)">r</text>
<text x="189.2" y="8.6" transform="rotate(-56 189.2 8.6)">P</text>
<text x="189.9" y="7.6" transform="rotate(-48 189.9 7.6)">D</text>
<text x="190.8" y="6.6" transform="rotate(-40 190.8 6.6)">F</text>
<text x="202.6" y="6.2" transform="rotate(44 202.6 6.2)">w</text>
<text x="203.6" y="7.2" transform="rotate(52 203.6 7.2)">e</text>
<text x="204.2" y="8" transform="rotate(58 204.2 8)">r</text>
<text x="4.3" y="18.3" transform="rotate(55 4.3 18.3)">w</text>
<text x="5.3" y="19.6" transform="rotate(46 5.3 19.6)">w</text>
<text x="6.5" y="20.8" transform="rotate(36 6.5 20.8)">w</text>
<text x="7.7" y="21.7" transform="rotate(30 7.7 21.7)">.</text>
<text x="8" y="18.8" transform="rotate(-45 8 18.8)">Click to buy NOW!</text>
<text x="8.3" y="22" transform="rotate(25 8.3 22)">d</text>
<text x="9.4" y="22.5" transform="rotate(18 9.4 22.5)">o</text>
<text x="10.6" y="22.9" transform="rotate(11 10.6 22.9)">c</text>
<text x="11.8" y="23.1" transform="rotate(4 11.8 23.1)">u</text>
<text x="13" y="23.2" transform="rotate(-2 13 23.2)">-</text>
<text x="13.7" y="23.1" transform="rotate(-6 13.7 23.1)">t</text>
<text x="14.4" y="23.1" transform="rotate(-10 14.4 23.1)">r</text>
<text x="15.3" y="22.9" transform="rotate(-15 15.3 22.9)">a</text>
<text x="16.4" y="22.6" transform="rotate(-22 16.4 22.6)">c</text>
<text x="17.5" y="22.2" transform="rotate(-29 17.5 22.2)">k</text>
<text x="18.4" y="21.6" transform="rotate(-34 18.4 21.6)">.</text>
<text x="19" y="21.3" transform="rotate(-38 19 21.3)">c</text>
<text x="19.9" y="20.5" transform="rotate(-45 19.9 20.5)">o</text>
<text x="20.8" y="19.6" transform="rotate(-54 20.8 19.6)">m</text>
<text x="188.2" y="18.3" transform="rotate(55 188.2 18.3)">w</text>
<text x="189.1" y="19.6" transform="rotate(46 189.1 19.6)">w</text>
<text x="190.3" y="20.8" transform="rotate(36 190.3 20.8)">w</text>
<text x="191.6" y="21.7" transform="rotate(30 191.6 21.7)">.</text>
<text x="191.8" y="18.8" transform="rotate(-45 191.8 18.8)">Click to buy NOW!</text>
<text x="192.1" y="22" transform="rotate(25 192.1 22)">d</text>
<text x="193.3" y="22.5" transform="rotate(18 193.3 22.5)">o</text>
<text x="194.5" y="22.9" transform="rotate(11 194.5 22.9)">c</text>
<text x="195.6" y="23.1" transform="rotate(4 195.6 23.1)">u</text>
<text x="196.9" y="23.2" transform="rotate(-2 196.9 23.2)">-</text>
<text x="197.6" y="23.1" transform="rotate(-6 197.6 23.1)">t</text>
<text x="198.3" y="23.1" transform="rotate(-10 198.3 23.1)">r</text>
<text x="199.1" y="22.9" transform="rotate(-15 199.1 22.9)">a</text>
<text x="200.2" y="22.6" transform="rotate(-22 200.2 22.6)">c</text>
<text x="201.3" y="22.2" transform="rotate(-29 201.3 22.2)">k</text>
<text x="202.3" y="21.6" transform="rotate(-34 202.3 21.6)">.</text>
<text x="202.8" y="21.3" transform="rotate(-38 202.8 21.3)">c</text>
<text x="203.7" y="20.5" transform="rotate(-45 203.7 20.5)">o</text>
<text x="204.6" y="19.6" transform="rotate(-54 204.6 19.6)">m</text>
</g>
</svg>
